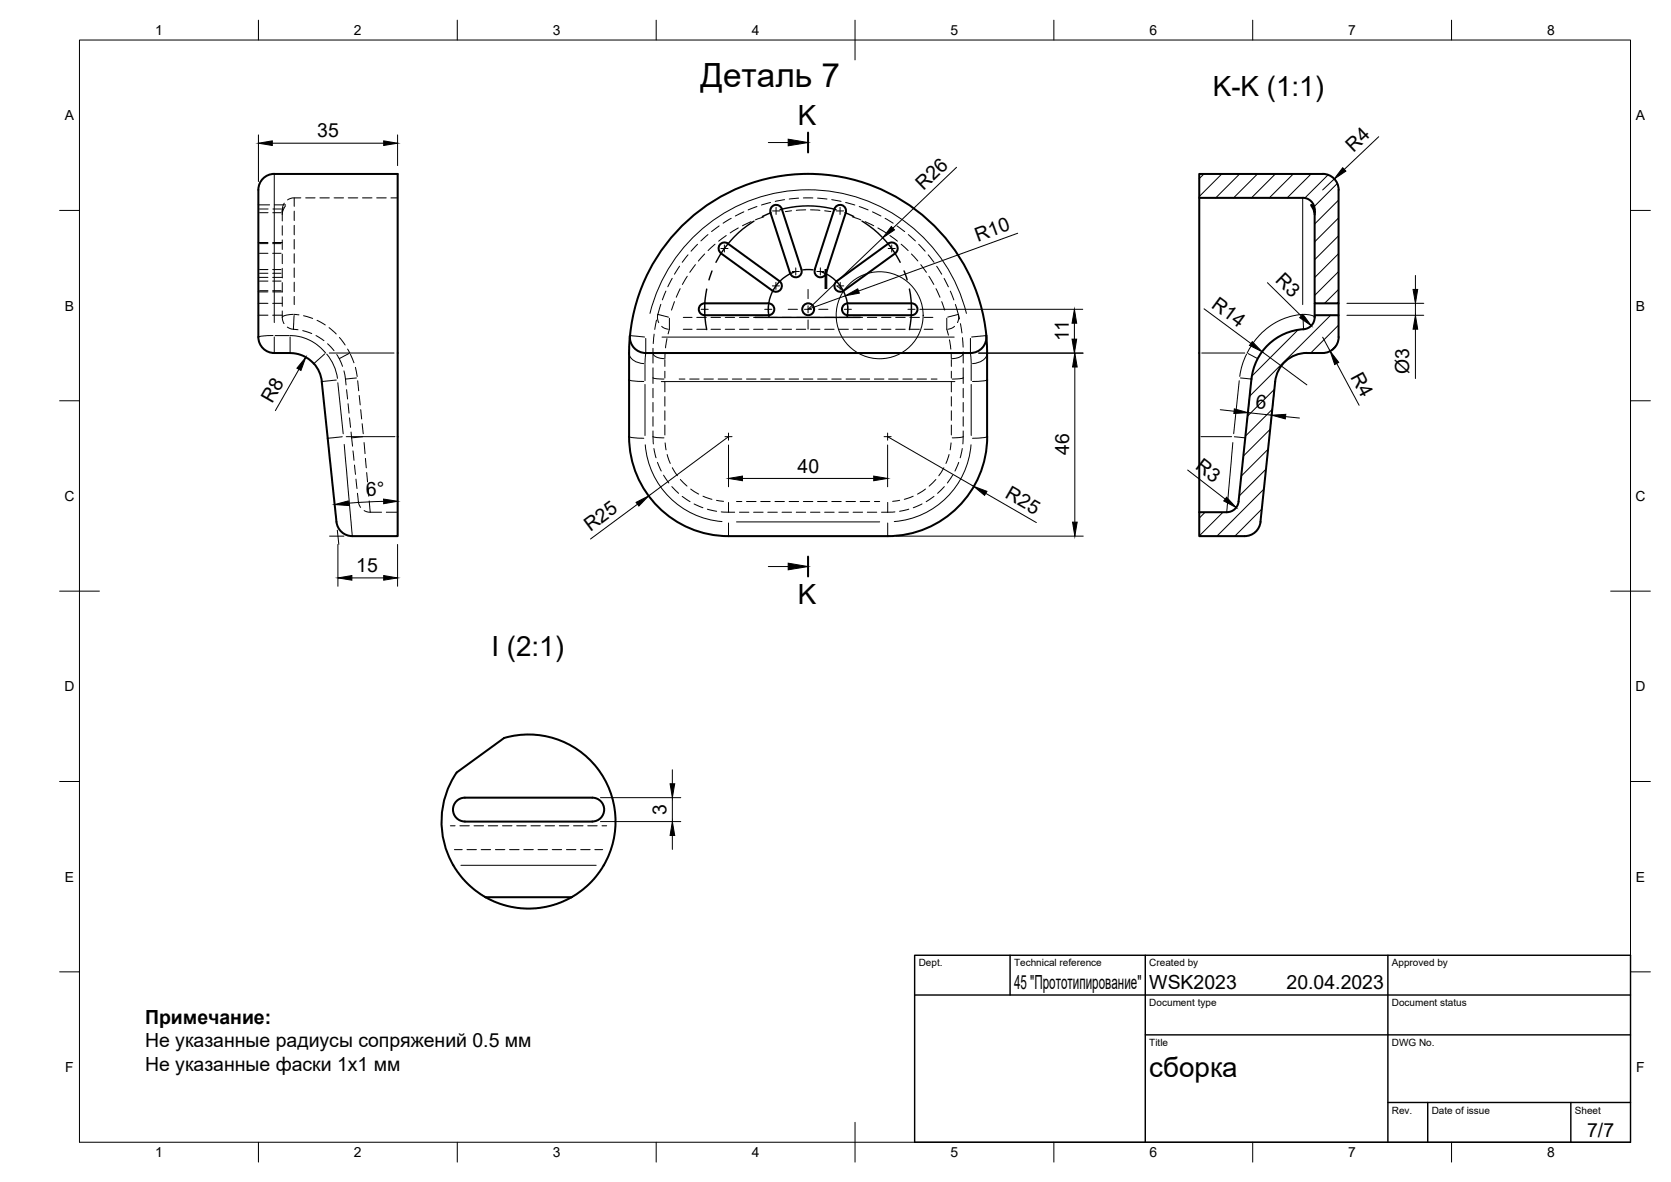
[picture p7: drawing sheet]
<svg xmlns="http://www.w3.org/2000/svg" width="420mm" height="297mm" viewBox="0 0 420 297" stroke-linecap="round" stroke-linejoin="round" font-family="sans-serif">
<!-- layer: Hidden -->
<g fill="none" stroke="#000" stroke-width=".25">
<path d="M65 51.5h2.8M69 51.5h2.8M71 56.7v2.4M71 53.3v.6M71.5 51.1l-.5 1.1v1.1l.2-1.1M71.8 51.7l-.8 1.6v2.2M75.6 49.7a4.6 4.6 0 0 0-3.3 .5M76.9 49.7h2.3M80.4 49.7h2.4M84 49.7h2.4M87.6 49.7h2.4M91.1 49.7h2.4"/>
<path d="M94.7 49.7h2.4M98.3 49.7h1.7M178 59l-1.8 1.5M180.8 56.8l-1.9 1.4M183.9 54.9l-2.1 1.2M187 53.2l-2.1 1.1M190.3 51.9l-2.2 .9M193.8 50.9l-2.3 .6M197.3 50.2l-2.4 .4M200.8 49.8l-2.4 .2M202 49.7h2.4M205.6 49.8l2.3 .2"/>
<path d="M209.1 50.2l2.4 .4M212.6 50.9l2.3 .6M216 51.9l2.3 .9M219.4 53.2l2.1 1.1M222.5 54.9l2.1 1.2M225.6 56.8l1.9 1.4M228.4 59l1.8 1.5M65 76.2h2.4M65 79.2h2.4M65 69.7h2.4M65 73.3h2.4M65 60.9h2.4"/>
<path d="M68.6 76.2h2.4M68.6 79.2h2.4M68.6 69.7h2.4M68.6 73.3h2.4M68.6 60.9h2.4M71 74.6v2.4M71 71v2.4M71 67.4v2.4M71 63.9v2.4M71 60.3v2.4M71 78.2a4.9 4.9 0 0 0 .4 3.1M166.2 76.5l-.9 2.8"/>
<path d="M167.4 73.2l-.9 2.2M169 69.9l-1.1 2.2M170.9 66.9l-1.3 2M173 64l-1.5 1.9M175.4 61.4l-1.6 1.7M231 61.4l1.6 1.7M233.4 64l1.4 1.9M235.5 66.9l1.3 2M237.4 70l1.1 2.1M239 73.2l.8 2.2M240.2 76.5l1.1 3.7M72.2 82.2l1.1 .5 1.6 .2"/>
<path d="M76.1 83.1l2.3 .7M79.5 84.3l1.9 1.3M82.4 86.4l1.6 1.7M84.7 89.1l1.4 3M86.5 93.2l.5 3.5M87.1 97.9l.3 2.4M164.2 87.5v3.7M164.2 92.4v4M164.2 97.6v2.4M164.5 84l-.2 2.3M165.1 80.4l-.5 2.4M241.5 81.3l.4 2.4"/>
<path d="M242 84.9l.2 2.3M242.2 88.4v2.8M242.2 92.4v4M242.2 97.6v2.4M87.5 101.5l.3 2.3M87.9 105l.2 2.4M88.3 108.6l.3 3.5M88.8 113.3l.2 2.4M89.1 116.9l.3 2.3M164.2 108.3l.1 3.3M164.2 101.1v2.4M164.2 104.7v2.4"/>
<path d="M164.4 112.7l.6 2.3M165.3 116.2l1 2.2M166.8 119.4l1.4 2M239.5 119.4l-1.3 2M241.1 116.2l-1 2.2M242 112.7l-.6 2.3M242.2 108.3l-.1 3.3M242.2 101.1v2.4M242.2 104.7v2.4M89.5 120.4l.3 2.4M89.9 124l.3 2.5 .5 1M91.6 128.3l1 .4h3.3"/>
<path d="M97.1 128.7h2.9M168.9 122.3l1.7 1.7M171.5 124.7l2 1.4M174.5 126.6l2.2 1M177.9 128l2.3 .5M181.4 128.6l3.3 .1M185.9 128.7h2.4M189.5 128.7h2.4M193.1 128.7h2.4M196.6 128.7h2.4M200.2 128.7h2.4M203.8 128.7h2.4"/>
<path d="M207.3 128.7h2.4M210.9 128.7h2.4M214.5 128.7h2.4M218.1 128.7h2.4M225 128.6l-3.3 .1M228.5 128l-2.3 .5M231.8 126.6l-2.2 1M234.8 124.7l-1.9 1.4M237.4 122.3l-1.6 1.7"/>
</g>
<!-- layer: Hidden Narrow -->
<g fill="none" stroke="#000" stroke-width=".25">
<path d="M65.3 53.5h2.1M65.3 52.5h2.1M68.6 53.5h2.1M68.6 52.5h2.2M74 49.8v2.1M74 53.1v2.3M74 56.6v2.4M182.6 59.2l-1.9 1.4M185.6 57.3l-2 1.2M188.8 55.7l-2.1 1M192.1 54.5l-2.2 .8M199 53l-1.5 .2"/>
<path d="M202.6 52.7l-2.4 .2M203.8 52.7l2.4 .2M207.3 53l1.6 .2M214.3 54.5l2.1 .8M217.5 55.7l2.2 1M220.7 57.3l2.1 1.2M223.8 59.2l1.9 1.4M65.3 67.7h2.1M65.3 68.7h2.1M65.3 61.2h2.1M65.3 70.6h2.1M65.3 73.1h2.1"/>
<path d="M65.3 63.7h2.1M68.6 67.7h2.1M68.6 68.7h2.1M68.6 61.2h2.1M68.6 70.6h2.1M68.6 73.1h2.1M68.6 63.7h2.1M73.7 79h-.4a3.3 3.3 0 0 0-2.3 .7M74 79.3l-.2 3.4M74 79l1.2 .1M74 60.2v2.4M74 63.8v2.4"/>
<path d="M74 67.3v2.4M74 70.9v2.4M74 74.5v2M76.3 79.3l2.3 .7M165.4 79.3v.9l.2 .9M165.4 79l2.7 .7M168.3 80v2.8l-.3 1.1M169.6 75.8l-.8 2.1M171 72.5l-1 2.2M171.8 79.8h2.2M172.8 69.4l-1.2 2.1M174.9 66.5l-1.5 1.9"/>
<path d="M175.2 79.8h2.4M177.2 63.8l-1.6 1.8M178.8 79.8h2.4M179.8 61.4l-1.8 1.6M182.4 79.8h2.3M185.9 79.8h2.4M189.5 79.8h2.4M193.1 79.8h2.4M196.6 79.8h2.4M200.2 79.8h2.4M203.8 79.8h2.4M207.3 79.8h2.4"/>
<path d="M210.9 79.8h2.4M214.5 79.8h2.4M218.1 79.8h2.4M221.7 79.8h2.3M225.2 79.8h2.4M226.6 61.4l1.7 1.6M228.8 79.8h2.4M229.2 63.8l1.6 1.8M231.5 66.5l1.4 1.9M232.4 79.8h2.2M233.6 69.4l1.2 2.1M235.4 72.5l.9 2.2"/>
<path d="M236.8 75.8l.7 2.1M238.1 80v2.8l.4 1.4M241 79l-2.7 .7M241 79.3v.9l-.3 .9M79.7 80.5l2.1 1.2M82.7 82.3l1.8 1.6M85.3 84.8l1.5 1.9M87.4 87.7l.5 1M87.7 88.8l-2.4 1.3M88.1 89l.9 2.2M89.4 92.3l.4 2.3M89.6 95l-2.7 .3"/>
<path d="M89.9 95.7l.3 2.5M90.3 99.4l.3 2.4M164.2 88.8a2.67 2.67 0 0 0 2.7 1.3M164.2 95l2.7 .3M166.4 82l.7 .5 .9 .2M167.2 90.4v1.7M167.2 93.3v1.7M167.2 96v2.5M167.2 99.7v2.4M167.2 88.6v1.5M167.7 85.1l-.4 2.3M170.8 95.3h1.4"/>
<path d="M171.8 82.7h2.2M173.4 95.3h2.4M175.2 82.7h2.4M177 95.3h2.4M178.8 82.7h2.4M180.6 95.3h2.3M182.4 82.7h2.3M184.1 95.3h2.4M185.9 82.7h2.4M187.7 95.3h2.4M189.5 82.7h2.4M191.3 95.3h2.4"/>
<path d="M193.1 82.7h2.4M194.9 95.3h2.3M196.6 82.7h2.4M198.4 95.3h2.4M200.2 82.7h2.4M202 95.3h2.4M203.8 82.7h2.4M205.6 95.3h2.4M207.3 82.7h2.4M209.1 95.3h2.4M210.9 82.7h2.4M212.7 95.3h2.4"/>
<path d="M214.5 82.7h2.4M216.3 95.3h2.4M218.1 82.7h2.4M219.9 95.3h2.3M221.7 82.7h2.3M223.4 95.3h2.4M225.2 82.7h2.4M227 95.3h2.4M228.8 82.7h2.4M230.6 95.3h2.4M232.4 82.7h2.2M234.1 95.3h1.5"/>
<path d="M238.7 85.4l.4 2.3M239.2 88.9v1.2M239.2 93.3v1.7M239.2 90.4v1.7M239.2 96v2.5M239.2 99.7v2.4M240 82l-.7 .5-1 .2M242.2 95l-2.8 .3M242.2 88.8a2.67 2.67 0 0 1-2.8 1.3M90.7 102.9l.2 2.4M91.1 106.5l.2 2.5M91.2 109.8l-2.8 .2"/>
<path d="M91.5 111.2l.3 2.8M91.9 115.2l.2 2.4M92.2 118.8l.2 2.3M164.2 109.8l2.7 .2M167.2 103.2v2.4M167.2 106.8v2.5M167.2 111.3l.3 1.8M167.7 114.2l.8 2.3M169.1 117.5l1.2 2.1M237.3 117.5l-1.2 2.1M238.6 114.2l-.8 2.3M239.1 111.3l-.2 1.8"/>
<path d="M239.2 103.2v2.4M239.2 106.8v2.5M242.2 109.8l-2.8 .2M92.5 122.3l.2 2.4M92.8 125.9l.3 2.8M171.1 120.5l1.6 1.7M173.7 122.9l2 1.3M176.8 124.7l2.2 .8M180.2 125.7l1.7 .3M183.2 126.3v2.4M185.2 126h1.3M187.7 126h2.4"/>
<path d="M191.3 126h2.4M194.9 126h2.3M198.4 126h2.4M202 126h2.4M205.6 126h2.4M209.1 126h2.4M212.7 126h2.4M216.3 126h2.4M219.9 126h1.3M223.2 126.3v2.4M226.2 125.7l-1.7 .3M229.6 124.7l-2.2 .8"/>
<path d="M232.7 122.9l-2 1.3M235.3 120.5l-1.7 1.7M113.2 207.5h1.2M114.3 213.5h1.9M115.6 207.5h2.4M117.4 213.5h2.4M119.2 207.5h2.4M121 213.5h2.4M122.8 207.5h2.4M124.6 213.5h2.3M126.3 207.5h2.4M128.1 213.5h2.4"/>
<path d="M129.9 207.5h2.4M131.7 213.5h2.4M133.5 207.5h2.4M135.3 213.5h2.4M137.1 207.5h2.3M138.9 213.5h2.3M140.6 207.5h2.4M142.4 213.5h2.4M144.2 207.5h2.4M146 213.5h2.4M147.8 207.5h2.4M149.6 213.5h1.9"/>
<path d="M151.4 207.5h1.1"/>
</g>
<!-- layer: Visible Narrow -->
<g fill="none" stroke="#000" stroke-width=".25">
<path d="M69 43.8v37.3M327.6 49.8v26.7M330.5 53.5h.1M163.4 78.8a41 41 0 0 1 39.8-31.1 41 41 0 0 1 39.8 31.1M327.6 79l-2.2 .3-2.4 .7-2.2 1-1.6 1-2 1.7-1.3 1.4-2.3 3.6M327.6 79.3l.2 3.4M327.8 79l1.9 .2 .9 .5M68.7 84.3l-2.6 .1-1.1 .3M69 84.7v4M69.2 84.3h3.5M72.9 84.7v4M72.9 84.3a11.5 11.5 0 0 1 9 4.4"/>
<path d="M81.6 88.9l-2.7 2.5M82.2 89a12 12 0 0 1 2.7 6.1M82.8 88.7h16.3M84.6 95.5l-3.7 .4M84.9 96.2l1.4 12.8M158.2 95.5l1.2 .2 2.5 .2M158.2 88.9a3.5 3.5 0 0 0 3.7 2.5M158.4 84.3l3.7 .4M162.2 91.6v4M162.2 96.6v12.8M162.4 85l-.2 6.4M166.3 95.9h73.8"/>
<path d="M166.5 84.7h73.4M244 85l.2 6.4M244.2 91.6v4M244.2 96.6v12.8M248 84.3l-3.7 .4M248.2 95.5l-1.2 .2-2.5 .2M248.2 88.9a3.5 3.5 0 0 1-3.7 2.5M302.2 88.7h10.8M311.6 95.7l-1.4 13.3M311.9 95l2.8 .3M313.4 89a17 17 0 0 0-1.7 5.6M313.8 88.8l2.4 1.3"/>
<path d="M86.1 109.8l-3.7 .3M86.6 111.7l2 22.9M87.1 109.7h12.2M158.2 109.8l1.2 .2 2.5 .1M162.2 111.8a21 21 0 0 0 19.3 19.3M244.2 111.8a21 21 0 0 1-19.3 19.3M248.2 109.8l-1.2 .2-2.5 .1M302 109.7h7.7M310 111.2l-1.6 17.5M310.4 109.8l2.7 .2M183.2 131.4v3.3M185.2 131.2h36"/>
<path d="M223.2 131.4v3.3M115.9 217.5h34"/>
</g>
<!-- layer: Visible -->
<g fill="none" stroke="#000" stroke-width=".51">
<path d="M171 57.2a45 45 0 0 1 47.4-10.9 45 45 0 0 1 29.6 38.6 4 4 0 0 1-4 3.8h-81.6a4 4 0 0 1-4-4.4 44.9 44.9 0 0 1 12.6-27.1zM196.6 52.5a1.49 1.49 0 0 0-1.9-.9 1.49 1.49 0 0 0-1 1.8l5 15.3a1.5 1.5 0 0 0 1.9 .9 1.5 1.5 0 0 0 .9-1.9l-4.9-15.2M209.8 52.5a1.49 1.49 0 0 1 1.9-.9 1.49 1.49 0 0 1 1 1.8l-5 15.3a1.49 1.49 0 0 1-1.9 .9 1.49 1.49 0 0 1-.9-1.9l4.9-15.2M301.5 49.7v79M330.6 53.3l-.2-1.1-.7-.7 .7 1.5 .2 .9M336.6 47.7v28.5h-6v-23.5M336.6 47.7a4 4 0 0 0-4-4h-31.1v6h26.1a2.95 2.95 0 0 1 3 3M176.3 76.5l.9-.3h16a1.49 1.49 0 0 1 1.5 1.5 1.49 1.49 0 0 1-1.5 1.5h-16a1.49 1.49 0 0 1-1.4-1 1.49 1.49 0 0 1 .5-1.7zM181.3 63.6a1.49 1.49 0 0 1-.3-2.1 1.49 1.49 0 0 1 2-.3l13 9.4a1.49 1.49 0 0 1 .3 2.1 1.49 1.49 0 0 1-2.1 .3l-12.9-9.3M213.2 76.2h16a1.49 1.49 0 0 1 1.5 1.5 1.49 1.49 0 0 1-1.5 1.5h-16M213.2 76.2a1.49 1.49 0 0 0-1.5 1.5 1.49 1.49 0 0 0 1.5 1.5M225.1 63.6a1.49 1.49 0 0 0 .3-2.1 1.49 1.49 0 0 0-2-.3l-13 9.4a1.49 1.49 0 0 0-.3 2.1 1.49 1.49 0 0 0 2.1 .3l12.9-9.3"/>
<path d="M330.6 76.2v3M336.6 76.2v3M78.9 91.4l1.2 1.7 .7 2.1 3 28.3a50.9 50.9 0 0 0 1.2 9.1 4 4 0 0 0 3.6 2.1h11.4v-91h-31a4.5 4.5 0 0 0-4 5.5v33.7a5.3 5.3 0 0 0 1.1 4.6 4 4 0 0 0 2.9 1.2h3.9l2.1 .3 2.5 1.1 1.4 1.3M158.4 84.3l-.2 3.7v21.7a25 25 0 0 0 25 25h40a25 25 0 0 0 25-25M248 84.3l.2 3.7v21.7M336.6 84.7v-5.5h-6a3.1 3.1 0 0 1-2.9 3.5 14 14 0 0 0-13 12.5l-3.3 30.8a2.98 2.98 0 0 1-2.9 2.7h-7v6h11.4M336.6 84.7a4 4 0 0 1-4 4 12.7 12.7 0 0 0-8.1 1.1 8 8 0 0 0-3.9 6.1l-3.7 35.3a4 4 0 0 1-3.9 3.5M126.7 185.5a21.9 21.9 0 0 1 26.4 12.4 21.9 21.9 0 0 1-9.4 27.6M126.7 185.5l-11.9 8.6a21.9 21.9 0 0 0 4.3 29.3l2.7 1.9 3 1.5 2.7 .9 3.4 .5 3.7 .1 2.8-.4 3.6-1.1 2.7-1.3M116.9 200.5h32a3 3 0 0 1 3 3 3 3 0 0 1-3 2.9M116.9 206.5h32M116.9 200.5a3 3 0 0 0-3 3 3 3 0 0 0 3 2.9"/>
<path d="M122.1 225.5h21.6"/>
<circle cx="203.2" cy="77.7" r="1.49"/>
</g>
<!-- layer: BORDER -->
<g fill="none" stroke="#000" stroke-width=".25">
<path d="M20 10.1h390v276.9h-390zM65 5.1v5M115 5.1v5M165 5.1v5M215 5.1v10M265 5.1v5M315 5.1v5M365 5.1v5M15 52.9h5M410 52.9h5M15 100.7h5M410 100.7h5"/>
<path d="M15 148.6h10M405 148.6h10M15 196.4h5M410 196.4h5M15 244.2h5M410 244.2h5M65 287v5M115 287v5M165 287v5M215 282.1v9.9M265 287v5M315 287v5"/>
<path d="M365 287v5"/>
</g>
<!-- layer: TITLEBLOCK -->
<path d="M230 240.1h180v46.9h-180zM230 250h180M254 240.1v9.9M288 240.1v46.9M349 240.1v46.9M288 260.1h122M349 277.1h61M359 277.1v9.9M395 277.1v9.9" fill="none" stroke="#000" stroke-width=".36"/>
<!-- layer: FD_Dimensions -->
<g fill="none" stroke="#000" stroke-width=".25">
<path d="M65 33.9v11.7M68.5 36h28M100 33.9v7.7M346.7 34.4l-8.7 8.2M222 59.8l-18.8 17.9 9.4-3.4M240.5 42l-16 15.3M255.9 58.6l-40 14.5M335.5 45l-2.9 2.7M231.3 77.7h40.9M302.7 77.6l11.8 8.7M318.7 71l8.5 8.4M338.7 76.2h19.3"/>
<path d="M338.7 79.2h19.3M355.9 69.2v3.5M355.9 76.2v3M75.2 92.8l-6 10.4M246.1 88.7h26.3M270.2 81.2v4M270.3 92.2v39M314.5 97.4l-.9 8.4M317.4 88.4l11.2 8.3M320.4 98l-.9 8.4M332.6 84.7l1.9 3.6M336.1 91.3l5.6 10.5"/>
<path d="M355.9 82.7v12.4M183.2 109.7l-20.1 14.9M183.2 111.8v10.5M223.2 109.7l21.6 12.5M223.2 111.8v10.5M298.6 118.1l9.5 7.3M306.8 103l3.5 .3M313.8 103.7l6 .6M323.2 104.7l3.5 .4M85 136.8v10.5M96.5 126l-8.9 .5M100 136.8v10.5"/>
<path d="M160.3 126.7l-11.8 8.8M186.7 120.2h33M225.3 134.7h47.1M247.9 124l12.7 7.3M88.5 145.2h8M169.1 193.4v3.6M151 200.5h20.2M151 206.5h20.2M169.1 200.5v6M169.1 210v3.5"/>
</g>
<g fill="#000" stroke="#000" stroke-width=".25">
<path d="M65 36l3.5-.6v1.2zM96.5 35.4l3.5 .6-3.5 .6zM224.1 56.9l.8 .9-2.9 2zM337.6 42.1l.8 .9-2.9 2zM212.6 74.3l3.1-1.7 .4 1.1zM326.8 79.8l.8-.8 2.1 2.9zM355.3 72.7h1.2l-.6 3.5zM76.9 89.8l-1.2 3.3-1-.6zM270.2 77.7l.5 3.5h-1.1zM269.6 85.2h1.1l-.5 3.5zM270.3 88.7l.5 3.5h-1.1zM314.9 85.9l2.5 2.5-3.2-1.6z"/>
<path d="M334.5 88.3l2.1 2.8-1 .5zM355.9 79.2l.6 3.5h-1.2zM183.2 120.2l3.5-.6v1.2zM219.7 119.6l3.5 .6-3.5 .6zM310.4 102.8l3.4 .9-3.6 .2zM319.8 104.3l3.5-.2-.1 1.2zM84.1 126.8l3.5-.9 .1 1.1zM96.5 125.4l3.5 .6-3.5 .6zM159.9 126.2l3.2-1.6-2.5 2.6zM244.8 122.2l3.4 1.3-.6 1zM269.7 131.2h1.1l-.5 3.5zM308.4 125l2.4 2.6-3.1-1.7z"/>
<path d="M85 145.2l3.5-.6v1.2zM96.5 144.6l3.5 .6-3.5 .6zM168.5 197h1.2l-.6 3.5zM169.1 206.5l.6 3.5h-1.2z"/>
</g>
<!-- layer: Edge Extensions -->
<path d="M82.9 134.7h3.6M84.8 133.2l.4 3.6" fill="none" stroke="#000" stroke-width=".25"/>
<!-- layer: Smart Centers -->
<g fill="none" stroke="#000" stroke-width=".25">
<path d="M194.2 53h1.8M195.1 52.1v1.8M210.3 53h1.8M211.2 52.1v1.8M176.3 77.7h1.8M177.2 76.8v1.8M181.3 62.4h1.7M182.1 61.6v1.7M192.3 77.7h1.8M193.2 76.8v1.8M194.2 71.8h1.8M195.1 71v1.7"/>
<path d="M198.2 77.7h2.3M199.2 68.2h1.8M200.1 67.3v1.8M202.3 77.7h1.8M203.2 72.7v2.3M203.2 76.8v1.8M205.4 68.2h1.8M205.9 77.7h2.3M206.3 67.3v1.8M210.4 71.8h1.8M211.3 71v1.7M212.3 77.7h1.8"/>
<path d="M213.2 76.8v1.8M223.3 62.4h1.8M224.2 61.6v1.7M228.3 77.7h1.8M229.2 76.8v1.8M203.2 80.4v2.3M182.3 109.7h1.8M183.2 108.8v1.8M222.3 109.7h1.8M223.2 108.8v1.8"/>
</g>
<!-- layer: Sketch4 -->
<g fill="none" stroke="#000" stroke-width=".36">
<path d="M189.6 55.6a25.9 25.9 0 0 0-9.6 10.3M193.9 53.5l-2.2 .9M196.1 52.7a26 26 0 0 1 14.1 0M212.5 53.5l2.2 .9M216.7 55.6a25.7 25.7 0 0 1 9.6 10.3M177.7 72.7l-.5 4.2 .1 3 .4 2.9M179 68.1l-.7 2.2M189.8 79.8h26.5M199.7 68.4a10 10 0 0 0-6.3 11.4M202 67.8h2.4M206.7 68.4a10 10 0 0 1 6.3 11.4M227.3 68.1l.8 2.2"/>
<path d="M228.7 72.6l.5 4.3-.1 3-.4 2.9"/>
</g>
<!-- layer: Hatching -->
<g fill="none" stroke="#000" stroke-width=".25">
<path d="M302.7 43.7l-1.1 1.2M307.2 43.7l-5.6 5.7M311.7 43.7l-6 6M316.2 43.7l-6 6M320.7 43.7l-6 6M325.2 43.7l-6 6M329.6 43.7l-6 6M333.9 44l-5.8 5.8M336.2 46.1l-5.7 5.8M336.6 50.3l-6 6M336.6 54.8l-6 6M336.6 59.3l-6 6"/>
<path d="M334.6 79.2l-20.4 20.4M336.6 63.7l-6 6.1M336.6 68.2l-6 6M336.6 72.7l-3.5 3.5M320.4 97.8l-6.7 6.8M326.4 82.9l-11.6 11.6M336 86.7l-1.4 1.5M336.6 81.7l-7.1 7M318.3 117.9l-6.7 6.7M318.9 112.9l-6.8 6.7M319.4 107.9l-6.7 6.7M319.9 102.9l-6.7 6.7"/>
<path d="M303 128.7l-1.4 1.5M307.5 128.7l-5.9 6M317.3 127.9l-6.8 6.8M317.8 122.9l-11.8 11.8"/>
</g>
<!-- layer: Section Lines -->
<path d="M203.2 33.3v5M203.2 139.9v5" fill="none" stroke="#000" stroke-width=".51"/>
<path d="M193.2 35.8h5M193.2 142.4h5" fill="none" stroke="#000" stroke-width=".25"/>
<path d="M198.2 35l5 .8-5 .8zM198.2 141.5l5 .9-5 .8z" fill="#000" stroke="#000" stroke-width=".25"/>
<!-- layer: Detail Boundary -->
<g fill="none" stroke="#000" stroke-width=".25">
<path d="M210.5 72l1.7 1.1"/>
<circle cx="221.2" cy="79.2" r="10.9"/>
</g>
<text font-size="8.4" x="176.1" y="22">Деталь 7</text>
<g font-size="7">
<text x="305" y="24">K-K (1:1)</text>
<text x="200.6" y="31.3">K</text>
<text x="206.7" y="72.5">I</text>
<text x="200.6" y="151.9">K</text>
<text x="123.6" y="164.9">I (2:1)</text>
<text x="289" y="270.6">сборка</text>
</g>
<g font-size="4.9">
<text x="79.8" y="34.5">35</text>
<text x="340.3" y="38.4" transform="rotate(-43 340.3 38.4)">R4</text>
<text x="232.2" y="48" transform="rotate(-44 232.2 48)">R26</text>
<text x="245.9" y="60.7" transform="rotate(-20 245.9 60.7)">R10</text>
<text x="320.4" y="70.7" transform="rotate(44 320.4 70.7)">R3</text>
<text x="304.4" y="77.1" transform="rotate(36 304.4 77.1)">R14</text>
<text x="268.7" y="85.8" transform="rotate(-90 268.7 85.8)">11</text>
<text x="339.5" y="94.7" transform="rotate(62 339.5 94.7)">R4</text>
<text x="354.4" y="93.9" transform="rotate(-90 354.4 93.9)">Ø3</text>
<text x="68.5" y="101.6" transform="rotate(-60 68.5 101.6)">R8</text>
<text x="315.6" y="102.4" transform="rotate(6 315.6 102.4)">6</text>
<text x="200.6" y="118.8">40</text>
<text x="268.8" y="114.4" transform="rotate(-90 268.8 114.4)">46</text>
<text x="300.3" y="117.6" transform="rotate(38 300.3 117.6)">R3</text>
<text x="92.1" y="124.7" transform="rotate(-2 92.1 124.7)">6°</text>
<text x="252.5" y="125" transform="rotate(30 252.5 125)">R25</text>
<text x="148.4" y="133.7" transform="rotate(-37 148.4 133.7)">R25</text>
<text x="89.6" y="143.8">15</text>
<text x="167.6" y="204.8" transform="rotate(-90 167.6 204.8)">3</text>
<text x="255" y="248.5">45 &quot;Прототипирование&quot;</text>
<text x="289" y="248.5">WSK2023</text>
<text x="323.5" y="248.5">20.04.2023</text>
<text x="36.5" y="257.3">Примечание:</text>
<text x="36.5" y="263.2">Не указанные радиусы сопряжений 0.5 мм</text>
<text x="36.5" y="269">Не указанные фаски 1х1 мм</text>
<text x="399.1" y="285.7">7/7</text>
</g>
<g font-size="3.5">
<text x="39" y="8.8">1</text>
<text x="89" y="8.8">2</text>
<text x="139" y="8.8">3</text>
<text x="189" y="8.8">4</text>
<text x="239" y="8.8">5</text>
<text x="289" y="8.8">6</text>
<text x="339" y="8.8">7</text>
<text x="389" y="8.8">8</text>
<text x="16.3" y="30.2">A</text>
<text x="411.3" y="30.2">A</text>
<text x="16.3" y="78">B</text>
<text x="411.3" y="78">B</text>
<text x="16.2" y="125.9">C</text>
<text x="411.2" y="125.9">C</text>
<text x="16.2" y="173.7">D</text>
<text x="411.2" y="173.7">D</text>
<text x="16.3" y="221.6">E</text>
<text x="411.3" y="221.6">E</text>
<text x="16.4" y="269.4">F</text>
<text x="411.4" y="269.4">F</text>
<text x="39" y="290.8">1</text>
<text x="89" y="290.8">2</text>
<text x="139" y="290.8">3</text>
<text x="189" y="290.8">4</text>
<text x="239" y="290.8">5</text>
<text x="289" y="290.8">6</text>
<text x="339" y="290.8">7</text>
<text x="389" y="290.8">8</text>
</g>
<g font-size="2.5">
<text x="231" y="242.9">Dept.</text>
<text x="255" y="242.9">Technical reference</text>
<text x="289" y="242.9">Created by</text>
<text x="350" y="242.9">Approved by</text>
<text x="289" y="252.8">Document type</text>
<text x="350" y="252.8">Document status</text>
<text x="289" y="262.9">Title</text>
<text x="350" y="262.9">DWG No.</text>
<text x="350" y="279.9">Rev.</text>
<text x="360" y="279.9">Date of issue</text>
<text x="396" y="279.9">Sheet</text>
</g>
</svg>
